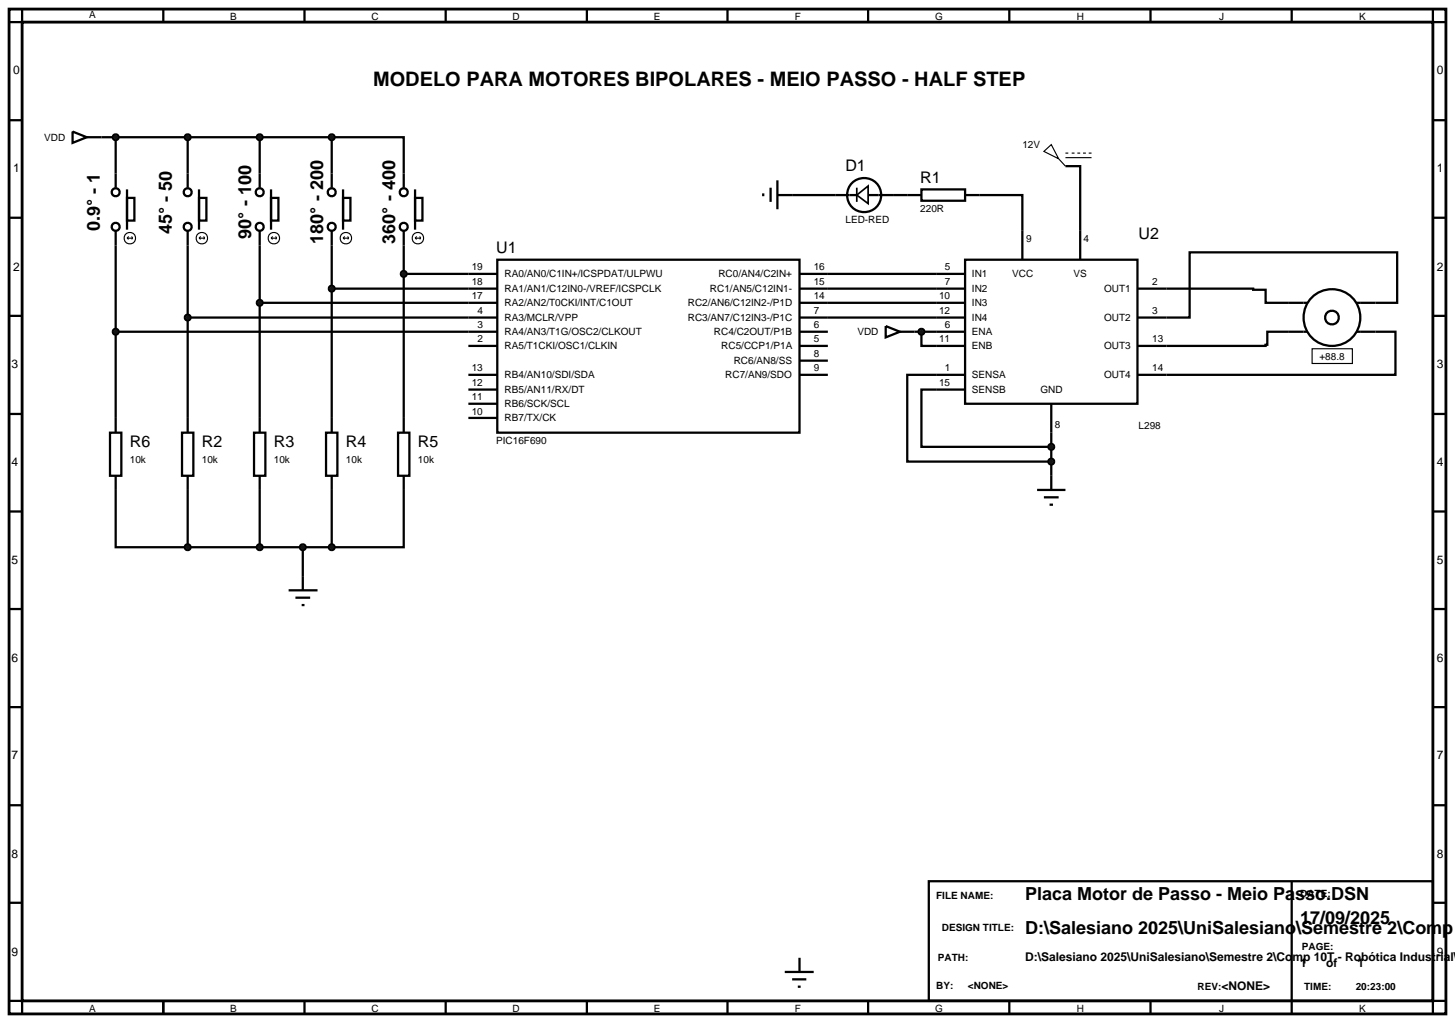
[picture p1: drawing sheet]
<svg xmlns="http://www.w3.org/2000/svg" width="257mm" height="180mm" viewBox="0 0 257 180" stroke-linecap="round" stroke-linejoin="round" font-family="sans-serif">
<path d="M1.6 1.6h253.4v177.2h-253.4zM3.9 3.9h248.8v172.6h-248.8z" fill="none" stroke="#000" stroke-width=".5"/>
<g fill="none" stroke="#000" stroke-width=".4">
<path d="M3.9 1.6v2.3h-2.3M28.8 1.6v2.3M53.7 1.6v2.3M78.6 1.6v2.3M103.5 1.6v2.3M128.3 1.6v2.3M153.1 1.6v2.3M178 1.6v2.3M202.9 1.6v2.3M227.8 1.6v2.3M252.7 1.6v2.3h2.3M1.6 21.2h2.3"/>
<path d="M1.6 38.4h2.3M17.9 24.2h40.6M20.4 24.2v6.4M33.1 24.2v6.4M45.8 24.2v6.4M58.5 24.2h12.7v6.4M58.5 24.2v6.4M139.7 34.4h7.6M157.5 34.4h2.5M172.7 34.4h7.6v11.4M187.9 29.3h2.6v16.5M252.7 21.2h2.3"/>
<path d="M252.7 38.4h2.3M1.6 55.7h2.3M20.4 58.5h67.3M20.4 43.3v30.4M33.1 56h54.6M33.1 43.3v30.4M45.8 53.4h41.9M45.8 43.3v30.4M58.5 50.9h29.2M58.5 43.3v30.4M71.2 48.3h16.5M71.2 43.3v30.4"/>
<path d="M87.7 45.8h53.3v30.5h-53.3zM141 48.3h29.2M141 50.9h29.2M141 53.4h29.2M141 56h29.2M141 58.5h5M156.2 57.5l2.5 1-2.5 1zM158.7 58.5h11.5M162.5 58.5v2.5h7.7M170.2 45.8h30.4v25.4h-30.4zM200.6 50.9h20.4v.2h2.2v2.3h4.1M227.3 58.5h-3.8v2.3h-.3v.2h-22.6"/>
<path d="M242.6 53.4h3.8v-8.9h-36.6v11.5h-9.2M242.6 58.5h3.5v7.6h-45.5M252.7 55.7h2.3M1.6 73h2.3M82.6 73.7h5.1M82.6 61h5.1M82.6 66.1h5.1M82.6 68.7h5.1M82.6 71.2h5.1M141 61h5M141 63.6h5M141 66.1h5"/>
<path d="M170.2 68.7h-7.7v10.1h22.9M170.2 66.1h-10.2v15.3h25.4M185.4 71.2v12.7M252.7 73h2.3M1.6 90.2h2.3M20.4 86.4v10.1h12.7M33.1 96.5h25.4M33.1 86.4v10.1M45.8 86.4v10.1M53.4 96.5v5.1M58.5 86.4v10.1M71.2 86.4v10.1h-12.7"/>
<path d="M252.7 90.2h2.3M1.6 107.4h2.3M252.7 107.4h2.3M1.6 124.7h2.3M252.7 124.7h2.3M1.6 142h2.3M1.6 159.2h2.3M163.8 155.4h88.9v21.1h-88.9zM227.8 155.4v23.4M252.7 142h2.3M252.7 159.2h2.3M1.6 176.5h2.3v2.3"/>
<path d="M28.8 176.5v2.3M53.7 176.5v2.3M78.6 176.5v2.3M103.5 176.5v2.3M128.3 176.5v2.3M138.4 171.4h5.1M139.7 172.7h2.5M140.7 174h.5M141 168.9v2.5M153.1 176.5v2.3M178 176.5v2.3M202.9 176.5v2.3"/>
<path d="M255 176.5h-2.3v2.3"/>
</g>
<path d="M162.2 58.1l.3-.1-.5 .5zM162.5 58l.4 .2 .1 .3zM163 58.5l-.1 .3-.4 .2zM162 58.5l.5 .5-.4-.2z" fill="#004000" stroke="#000" stroke-width=".4"/>
<path d="M162.5 58l.5 .5-.5 .5-.5-.5z" fill="#004000"/>
<path d="M182.9 86.4h5M184.1 87.7h2.6M185.1 89h.6M185.4 83.9v2.5" fill="none" stroke="#000" stroke-width=".4"/>
<g fill="#004000" stroke="#000" stroke-width=".4">
<path d="M185 78.5l.4-.2-.5 .5zM185.4 78.3l.3 .1 .2 .4zM185.4 79.3l.5-.5-.2 .4zM184.9 78.8l.5 .5-.4-.2z"/>
<path d="M185 81.1l.4-.2-.5 .5zM185.4 80.9l.3 .1 .2 .4zM185.4 81.9l.5-.5-.2 .4zM184.9 81.4l.5 .5-.4-.2z"/>
</g>
<g fill="#004000">
<path d="M184.9 78.8l.5-.5 .5 .5-.5 .5z"/>
<path d="M184.9 81.4l.5-.5 .5 .5-.5 .5z"/>
</g>
<g fill="none" stroke="#000" stroke-width=".4">
<path d="M12.8 23.2l2.5 1-2.5 1zM15.3 24.2h2.6M33.1 30.6v2.5M35.1 34.9h1.3v4h-1.3zM35.1 33.4v7.1M45.8 30.6v2.5M47.8 34.9h1.3v4h-1.3zM47.8 33.4v7.1M58.5 30.6v2.5M60.5 34.9h1.3v4h-1.3zM60.5 33.4v7.1M71.2 30.6v2.5"/>
<path d="M73.2 34.9h1.3v4h-1.3zM73.2 33.4v7.1M134.6 34.1v.5M135.9 33.1v2.5M137.1 34.4h2.6M137.1 31.8v5.1M147.3 34.4h3.8M153.1 34.4h4.4M160 34.4h2.5M162.5 33.4h7.7v2h-7.7zM170.2 34.4h2.5M33.1 40.7v2.6"/>
<path d="M45.8 40.7v2.6M58.5 40.7v2.6M71.2 40.7v2.6M227.3 53.4h3.3M227.3 58.5h3.3M239.2 53.4h3.4M239.2 58.5h3.4M32.1 76.3h2v7.6h-2zM33.1 73.7v2.6M44.8 76.3h2v7.6h-2zM45.8 73.7v2.6M57.5 76.3h2v7.6h-2z"/>
<path d="M58.5 73.7v2.6M70.2 76.3h2v7.6h-2zM71.2 73.7v2.6M33.1 83.9v2.5M45.8 83.9v2.5M58.5 83.9v2.5M71.2 83.9v2.5M50.9 104.1h5.1M52.1 105.4h2.6M53.2 106.7h.5M53.4 101.6v2.5"/>
<circle cx="33.1" cy="40" r=".7"/>
<circle cx="33.1" cy="33.9" r=".7"/>
<circle cx="45.8" cy="40" r=".7"/>
<circle cx="45.8" cy="33.9" r=".7"/>
<circle cx="58.5" cy="40" r=".7"/>
<circle cx="58.5" cy="33.9" r=".7"/>
<circle cx="71.2" cy="40" r=".7"/>
<circle cx="71.2" cy="33.9" r=".7"/>
<circle cx="152.4" cy="34.4" r="3"/>
<circle cx="234.9" cy="56" r="1.21"/>
<circle cx="234.9" cy="56" r="5"/>
</g>
<g fill="none" stroke="#000" stroke-width=".2">
<path d="M184.1 26.7l1.3-1.2 1.3 2.5zM186.7 28l1.2 1.3M187.9 27h.5M187.9 27.8h4.6M189 27h.5M190 27h.5M191 27h.5M192 27h.5M35.1 42h1M35.1 42l.3 .2M35.4 41.7l-.3 .3M35.9 41.7l.2 .3"/>
<path d="M36.1 42l-.2 .2M47.8 42h1M47.8 42l.3 .2M48.1 41.7l-.3 .3M48.6 41.7l.2 .3M48.8 42l-.2 .2M60.5 42h1M60.5 42l.3 .2M60.8 41.7l-.3 .3M61.3 41.7l.2 .3M61.5 42l-.2 .2M73.2 42h1"/>
<path d="M73.2 42l.3 .2M73.5 41.7l-.3 .3M74 41.7l.2 .3M74.2 42l-.2 .2M231.4 61.5h7.1v2.6h-7.1z"/>
<circle cx="35.6" cy="42" r="1.01"/>
<circle cx="48.3" cy="42" r="1.01"/>
<circle cx="61" cy="42" r="1.01"/>
<circle cx="73.7" cy="42" r="1.01"/>
</g>
<path d="M151.1 34.4l2-1.6v3.1zM151.1 33.1v2.5" fill="none" stroke="#000" stroke-width=".3"/>
<g fill="#004000" stroke="#000" stroke-width=".4">
<path d="M53.1 96.1l.3-.1-.5 .5zM53.4 96l.3 .1 .2 .4zM53.9 96.5l-.1 .3-.4 .2zM52.9 96.5l.5 .5-.4-.2z"/>
<path d="M45.4 96.2l.4-.2-.5 .5zM45.8 96l.4 .2 .1 .3zM46.3 96.5l-.1 .3-.4 .2zM45.3 96.5l.5 .5-.3-.1z"/>
<path d="M58.1 96.2l.4-.2-.5 .5zM58.5 96l.4 .2 .1 .3zM59 96.5l-.1 .3-.4 .2zM58 96.5l.5 .5-.3-.1z"/>
<path d="M70.8 48l.4-.2-.5 .5zM71.2 47.8l.4 .2 .1 .3zM71.7 48.3l-.1 .3-.4 .2zM70.7 48.3l.5 .5-.4-.2z"/>
<path d="M58.1 50.6l.4-.2-.5 .5zM58.5 50.4l.4 .2 .1 .3zM59 50.9l-.1 .3-.4 .2zM58 50.9l.5 .5-.4-.2z"/>
<path d="M45.4 53.1l.4-.2-.5 .5zM45.8 52.9l.4 .2 .1 .3zM45.8 53.9l.5-.5-.1 .3zM45.3 53.4l.5 .5-.3-.1z"/>
<path d="M32.7 55.7l.4-.2-.5 .5zM33.1 55.5l.4 .2 .1 .3zM33.1 56.5l.5-.5-.1 .3zM32.6 56l.5 .5-.3-.1z"/>
<path d="M58.1 23.9l.4-.2-.5 .5zM58.5 23.7l.4 .2 .1 .3zM59 24.2l-.1 .3-.4 .2zM58 24.2l.5 .5-.4-.2z"/>
<path d="M45.4 23.9l.4-.2-.5 .5zM45.8 23.7l.4 .2 .1 .3zM46.3 24.2l-.1 .3-.4 .2zM45.3 24.2l.5 .5-.4-.2z"/>
<path d="M32.7 23.9l.4-.2-.5 .5zM33.1 23.7l.4 .2 .1 .3zM33.6 24.2l-.1 .3-.4 .2zM32.6 24.2l.5 .5-.4-.2z"/>
</g>
<g fill="#004000">
<path d="M53.4 96l.5 .5-.5 .5-.5-.5z"/>
<path d="M45.3 96.5l.5-.5 .5 .5-.5 .5z"/>
<path d="M58 96.5l.5-.5 .5 .5-.5 .5z"/>
<path d="M70.7 48.3l.5-.5 .5 .5-.5 .5z"/>
<path d="M58 50.9l.5-.5 .5 .5-.5 .5z"/>
<path d="M45.3 53.4l.5-.5 .5 .5-.5 .5z"/>
<path d="M32.6 56l.5-.5 .5 .5-.5 .5z"/>
<path d="M58 24.2l.5-.5 .5 .5-.5 .5z"/>
<path d="M45.3 24.2l.5-.5 .5 .5-.5 .5z"/>
<path d="M32.6 24.2l.5-.5 .5 .5-.5 .5z"/>
</g>
<g fill="none" stroke="#000" stroke-width=".4">
<path d="M20.4 30.6v2.5M22.4 34.9h1.3v4h-1.3zM22.4 33.4v7.1M20.4 40.7v2.6M19.4 76.3h2v7.6h-2zM20.4 73.7v2.6M20.4 83.9v2.5"/>
<circle cx="20.4" cy="40" r=".7"/>
<circle cx="20.4" cy="33.9" r=".7"/>
</g>
<g fill="none" stroke="#000" stroke-width=".2">
<path d="M22.4 42h1M22.4 42l.3 .2M22.7 41.7l-.3 .3M23.2 41.7l.2 .3M23.4 42l-.2 .2"/>
<circle cx="22.9" cy="42" r="1.01"/>
</g>
<g fill="#004000" stroke="#000" stroke-width=".4">
<path d="M20 23.9l.4-.2-.5 .5zM20.4 23.7l.4 .2 .1 .3zM20.9 24.2l-.1 .3-.4 .2zM19.9 24.2l.5 .5-.4-.2z"/>
<path d="M32.7 96.2l.4-.2-.5 .5zM33.1 96l.4 .2 .1 .3zM33.6 96.5l-.1 .3-.4 .2zM32.6 96.5l.5 .5-.3-.1z"/>
<path d="M20 58.2l.4-.2-.5 .5zM20.4 58l.4 .2 .1 .3zM20.4 59l.5-.5-.1 .3zM19.9 58.5l.5 .5-.3-.1z"/>
</g>
<g fill="#004000">
<path d="M19.9 24.2l.5-.5 .5 .5-.5 .5z"/>
<path d="M32.6 96.5l.5-.5 .5 .5-.5 .5z"/>
<path d="M19.9 58.5l.5-.5 .5 .5-.5 .5z"/>
</g>
<text font-size="3.5" x="65.8" y="15.1">MODELO PARA MOTORES BIPOLARES - MEIO PASSO - HALF STEP</text>
<g font-size="3.2">
<text x="17.6" y="40.8" transform="rotate(-90 17.6 40.8)">0.9° - 1</text>
<text x="30.3" y="41.3" transform="rotate(-90 30.3 41.3)">45° - 50</text>
<text x="44.3" y="42.1" transform="rotate(-90 44.3 42.1)">90° - 100</text>
<text x="57" y="43" transform="rotate(-90 57 43)">180° - 200</text>
<text x="69.7" y="43" transform="rotate(-90 69.7 43)">360° - 400</text>
<text x="180.8" y="158.8">Placa Motor de Passo - Meio Passo.DSN</text>
<text x="180.8" y="164.7">D:\Salesiano 2025\UniSalesiano\Semestre 2\Comp 1</text>
<text x="229.3" y="162.9">17/09/2025</text>
</g>
<g font-size="2.8">
<text x="149.1" y="30.2">D1</text>
<text x="162.3" y="32.3">R1</text>
<text x="87.5" y="44.7">U1</text>
<text x="200.8" y="42.2">U2</text>
<text x="22.9" y="78.9">R6</text>
<text x="35.6" y="78.9">R2</text>
<text x="48.3" y="78.9">R3</text>
<text x="61" y="78.9">R4</text>
<text x="73.7" y="78.9">R5</text>
</g>
<g font-size="2.1">
<text x="2.3" y="13.1">0</text>
<text x="253.4" y="13.1">0</text>
<text x="2.3" y="30.4">1</text>
<text x="253.4" y="30.4">1</text>
<text x="2.3" y="47.7">2</text>
<text x="253.4" y="47.7">2</text>
<text x="2" y="64.9">3</text>
<text x="253.4" y="64.9">3</text>
<text x="2" y="82.2">4</text>
<text x="253.4" y="82.2">4</text>
<text x="2" y="99.4">5</text>
<text x="253.4" y="99.4">5</text>
<text x="2" y="116.7">6</text>
<text x="253.4" y="116.7">6</text>
<text x="2" y="133.9">7</text>
<text x="253.4" y="133.9">7</text>
<text x="2" y="151.2">8</text>
<text x="253.4" y="151.2">8</text>
<text x="2" y="168.5">9</text>
<text x="180.8" y="169.5">D:\Salesiano 2025\UniSalesiano\Semestre 2\Comp 10T - Robótica Industrial\M</text>
<text x="229.3" y="170.5">1</text>
<text x="233.9" y="170.5">of</text>
<text x="239.4" y="170.5">1</text>
<text x="253.4" y="168.5">9</text>
<text x="215.4" y="174.6">&lt;NONE&gt;</text>
</g>
<g font-size="1.8">
<text x="15.7" y="3.2">A</text>
<text x="40.6" y="3.5">B</text>
<text x="65.5" y="3.5">C</text>
<text x="90.4" y="3.5">D</text>
<text x="115.3" y="3.5">E</text>
<text x="140.2" y="3.5">F</text>
<text x="164.9" y="3.5">G</text>
<text x="189.9" y="3.5">H</text>
<text x="215" y="3.5">J</text>
<text x="239.7" y="3.5">K</text>
<text x="7.8" y="24.8">VDD</text>
<text x="180.3" y="26.1">12V</text>
<text x="149.1" y="39.4">LED-RED</text>
<text x="162.3" y="37.4">220R</text>
<text x="83.2" y="47.7">19</text>
<text x="143.5" y="47.7">16</text>
<text x="166.6" y="47.7">5</text>
<text x="181" y="42.7">9</text>
<text x="191.1" y="42.7">4</text>
<text x="83.2" y="50.3">18</text>
<text x="83.2" y="52.8">17</text>
<text x="89" y="48.9">RA0/AN0/C1IN+/ICSPDAT/ULPWU</text>
<text x="89" y="51.5">RA1/AN1/C12IN0-/VREF/ICSPCLK</text>
<text x="89" y="54">RA2/AN2/T0CKI/INT/C1OUT</text>
<text x="121.3" y="54">RC2/AN6/C12IN2-/P1D</text>
<text x="125.2" y="51.5">RC1/AN5/C12IN1-</text>
<text x="126.7" y="48.9">RC0/AN4/C2IN+</text>
<text x="143.5" y="50.3">15</text>
<text x="143.5" y="52.8">14</text>
<text x="165.6" y="52.8">10</text>
<text x="166.6" y="50.3">7</text>
<text x="171.4" y="48.9">IN1</text>
<text x="171.4" y="51.5">IN2</text>
<text x="171.4" y="54">IN3</text>
<text x="178.5" y="48.9">VCC</text>
<text x="189.3" y="48.9">VS</text>
<text x="194.7" y="51.5">OUT1</text>
<text x="203.2" y="50.3">2</text>
<text x="84.2" y="57.9">3</text>
<text x="84.2" y="55.4">4</text>
<text x="89" y="59.1">RA4/AN3/T1G/OSC2/CLKOUT</text>
<text x="89" y="56.6">RA3/MCLR/VPP</text>
<text x="121.3" y="56.6">RC3/AN7/C12IN3-/P1C</text>
<text x="125.9" y="59.1">RC4/C2OUT/P1B</text>
<text x="143.5" y="55.4">7</text>
<text x="143.5" y="57.9">6</text>
<text x="151.2" y="59.1">VDD</text>
<text x="165.6" y="55.4">12</text>
<text x="166.6" y="57.9">6</text>
<text x="171.4" y="59.1">ENA</text>
<text x="171.4" y="56.6">IN4</text>
<text x="194.7" y="56.6">OUT2</text>
<text x="203.2" y="55.4">3</text>
<text x="83.2" y="65.5">13</text>
<text x="84.2" y="60.4">2</text>
<text x="89" y="61.6">RA5/T1CKI/OSC1/CLKIN</text>
<text x="127.2" y="61.6">RC5/CCP1/P1A</text>
<text x="129.4" y="64.2">RC6/AN8/SS</text>
<text x="143.5" y="60.4">5</text>
<text x="143.5" y="63">8</text>
<text x="143.5" y="65.5">9</text>
<text x="165.6" y="60.4">11</text>
<text x="166.6" y="65.5">1</text>
<text x="171.4" y="61.6">ENB</text>
<text x="194.7" y="61.6">OUT3</text>
<text x="203.2" y="60.4">13</text>
<text x="203.2" y="65.5">14</text>
<text x="232.7" y="63.4">+88.8</text>
<text x="83.2" y="68.1">12</text>
<text x="83.2" y="70.6">11</text>
<text x="89" y="66.7">RB4/AN10/SDI/SDA</text>
<text x="89" y="69.3">RB5/AN11/RX/DT</text>
<text x="89" y="71.8">RB6/SCK/SCL</text>
<text x="127.9" y="66.7">RC7/AN9/SDO</text>
<text x="165.6" y="68.1">15</text>
<text x="171.4" y="66.7">SENSA</text>
<text x="171.4" y="69.3">SENSB</text>
<text x="183.5" y="69.3">GND</text>
<text x="194.7" y="66.7">OUT4</text>
<text x="83.2" y="73.1">10</text>
<text x="89" y="74.3">RB7/TX/CK</text>
<text x="186" y="75.5">8</text>
<text x="200.8" y="75.7">L298</text>
<text x="22.9" y="81.7">10k</text>
<text x="35.6" y="81.7">10k</text>
<text x="48.3" y="81.7">10k</text>
<text x="61" y="81.7">10k</text>
<text x="73.7" y="81.7">10k</text>
<text x="87.5" y="78.3">PIC16F690</text>
<text x="165.1" y="158.6">FILE NAME:</text>
<text x="229.3" y="158.1">DATE:</text>
<text x="166.1" y="164.2">DESIGN TITLE:</text>
<text x="229.6" y="167.5">PAGE:</text>
<text x="165.4" y="169.5">PATH:</text>
<text x="15.7" y="178.4">A</text>
<text x="40.6" y="178.4">B</text>
<text x="65.5" y="178.4">C</text>
<text x="90.4" y="178.4">D</text>
<text x="115.3" y="178.4">E</text>
<text x="140.2" y="178.4">F</text>
<text x="164.9" y="178.4">G</text>
<text x="165.1" y="174.4">BY:</text>
<text x="170.7" y="174.4">&lt;NONE&gt;</text>
<text x="189.9" y="178.4">H</text>
<text x="211.2" y="174.6">REV:</text>
<text x="215" y="178.4">J</text>
<text x="230" y="174.6">TIME:</text>
<text x="239.1" y="174.6">20:23:00</text>
<text x="239.7" y="178.4">K</text>
</g>
</svg>
